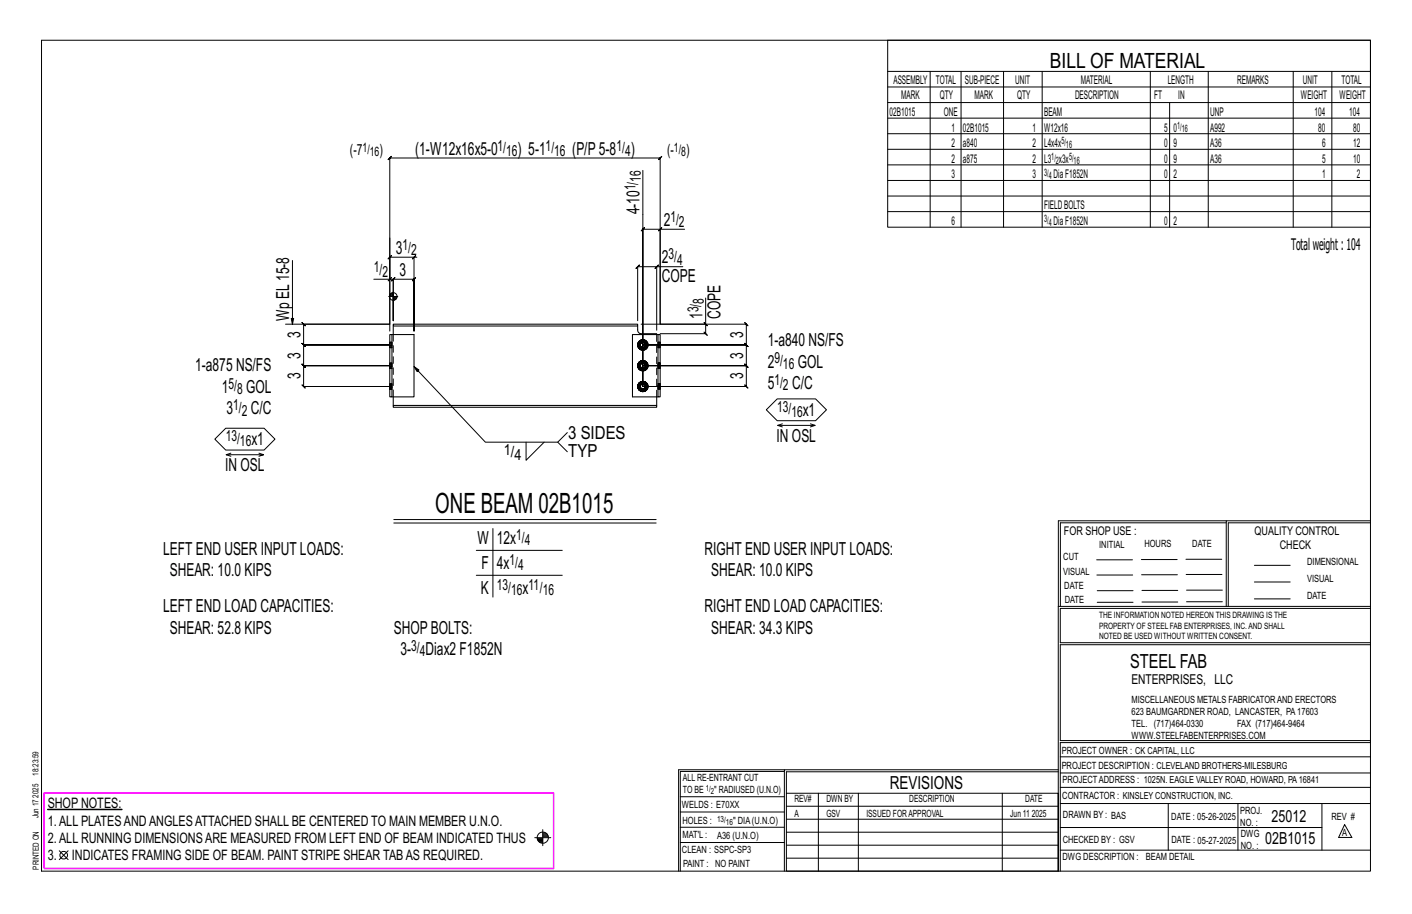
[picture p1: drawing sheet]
<svg xmlns="http://www.w3.org/2000/svg" width="432mm" height="279mm" viewBox="0 0 432 279" stroke-linecap="round" stroke-linejoin="round" font-family="sans-serif">
<path d="M14.6 247.4h22.7v.1h-22.7z" fill="#000" stroke="#000" stroke-width=".31"/>
<g fill="none" stroke="#000" stroke-width=".31">
<path d="M12.7 12.3h406.4v254h-406.4zM271.5 12.3h147.6v57.2h-147.6zM271.5 21.8h147.6M271.5 26.6h147.6M271.5 31.4h147.6M271.5 36.1h147.6M284.5 21.8v47.7M293.9 21.8v47.7M306.9 21.8v47.7M318.7 21.8v47.7M351.8 21.8v47.7M357.7 31.4v38.1"/>
<path d="M369.5 21.8v47.7M395.5 21.8v47.7M407.3 21.8v47.7M196.6 52.1v66v-48l-.5 .5 1-1-.5 .5h5.3M271.5 40.9h147.6M271.5 45.6h147.6M271.5 50.4h147.6M271.5 55.2h147.6M271.5 59.9h147.6M89.4 79.6v19.5l-.3-1.8h.7l-.4 1.8M119.2 72.7v12.7h-4.9M126.1 79.1l1-1z"/>
<path d="M126.6 78.6h-7.4l.5-.5-1 1 .5-.5v22.6M127.5 78.6h-.9v22.6v-15.8l.5-.5-1 1 .5-.5h-6.3l.5-.5-1 1 .5-.5v12.6v-7.4M201.9 70.1l.5-.5-1 1zM209.4 70.1h-7.5v29h26.3l-.5-.5 1 1-.5-.5v6.3l-.5-.5 1 1-.5-.5h-31.6h31.6l-.5-.5 1 1-.5-.5v6.4l-.5-.5 1 1-.5-.5h-31.6h31.6l-.5-.5 1 1-.5-.5v6.3l-.5-.5 1 1-.5-.5h-31.6M271.5 64.7h147.6M87.3 99.1h31.9M118.7 85.9l1-1zM118.9 90.6h2.8M119.2 85.4h1.1l-.5 .5 1-1-.5 .5v12.6M119.2 90.1v.5M119.4 89.8v.8M119.6 89.7v.9"/>
<path d="M119.8 89.5v1.1M120 89.5v1.1M120.3 89.2v2.8M120.5 90.6v1.2M120.7 90.6v1.1M120.9 90.6v1M121.1 90.6v.8M121.3 90.6v.5M200.8 81.5l.5-.5-1 1zM200.8 81.5h-5.8l.5-.5-1 1 .5-.5v16.5M201.9 99.1v-50.8l.5-.5-1 1 .5-.5h-82.7l.5-.5-1 1 .5-.5v50.8h-26.4l-.5-.5 1 1-.5-.5v6.3l-.5-.5 1 1-.5-.5h26.4h-26.4l-.5-.5 1 1-.5-.5v6.4l-.5-.5 1 1-.5-.5h26.4h-26.4l-.5-.5 1 1-.5-.5v6.3l-.5-.5 1 1-.5-.5h26.4M208.8 81.5h-8v19.5"/>
<path d="M215.3 98.6l1 1zM215.8 91.1v8h-19.7M215.8 99.1v2.9l-.5-.5 1 1-.5-.5h-13.9M126.6 112.1l1 1.5 .5-.5-1.5-1 21.8 23.1h22.2l2.9-3M195.1 105.4h.5M195.1 111.8h.5M195.1 118.1h.5M195.2 104.9l.4 .2v.3M195.2 111.2l.4 .2v.4M195.2 117.6l.4 .2v.3M195.5 106.5l.5 .4M195.5 112.9l.5 .3"/>
<path d="M195.5 119.2l.5 .4M195.6 105.4v.4l-.4 .2M195.6 111.8v.4l-.4 .2M195.6 118.1v.4l-.4 .2M195.6 105.1l.3-.4-.4-.3a1.52 1.52 0 0 0 0 2.1l.4-.3-.3-.4M195.6 111.4l.3-.3-.4-.4a1.52 1.52 0 0 0 0 2.2l.4-.4-.3-.3M195.6 117.8l.3-.4-.4-.3a1.52 1.52 0 0 0 0 2.1l.4-.3-.3-.4M195.9 106.2l.3 .2-.2 .5 .6 .1M195.9 112.5l.3 .2-.2 .5 .6 .1M195.9 118.9l.3 .2-.2 .5 .6 .1M196 104l-.5 .4M196 110.4l-.5 .3"/>
<path d="M196 116.7l-.5 .4M196.2 106.4l.4 .1v.5l.6-.1M196.2 112.7l.4 .1v.5l.6-.1M196.2 119.1l.4 .1v.5l.6-.1M196.6 103.9l-.6 .1 .2 .5-.3 .2M196.6 104.4l.4 .1 .2-.5 .5 .4-.4 .3M196.6 110.3l-.6 .1 .2 .5-.3 .2M196.6 110.8l.4 .1 .2-.5 .5 .3-.4 .4M196.6 116.6l-.6 .1 .2 .5-.3 .2M196.6 117.1l.4 .1 .2-.5 .5 .4-.4 .3M197 104.5l.3 .2 .3 .7h.5l-.1 .6M197 110.9l.3 .2 .3 .7h.5l-.1 .6"/>
<path d="M197 117.2l.3 .2 .3 .7h.5l-.1 .6M197.2 104l-.6-.1v.5l-.4 .1M197.2 110.4l-.6-.1v.5l-.4 .1M197.2 116.7l-.6-.1v.5l-.4 .1M197.3 106.2l.4 .3-.5 .4-.2-.5-.4 .1M197.3 112.5l.4 .4-.5 .3-.2-.5-.4 .1M197.3 118.9l.4 .3-.5 .4-.2-.5-.4 .1M197.5 105.8l.5 .2-.3 .5M197.5 112.2l.5 .2-.3 .5M197.5 118.5l.5 .2-.3 .5M197.6 105.4l-.3 .8-.3 .2M197.6 111.8l-.3 .7-.3 .2"/>
<path d="M197.6 118.1l-.3 .8-.3 .2M197.7 104.4l.3 .5-.5 .2M197.7 110.7l.3 .5-.5 .2M197.7 117.1l.3 .5-.5 .2M198 104.9l.1 .5M198 111.2l.1 .6M198 117.6l.1 .5M69 130.9h11.8l3.3 3.3-3.3 3.4h-11.8l-3.3-3.4zM69.2 139h11.4l-1.4 .5M70.6 138.5l-1.4 .5 1.4 .5M79.2 138.5l1.4 .5M160.9 135.2v5.5l5.5-5.5"/>
<path d="M170.6 135.2l2.9 2.9M237.7 121.9h11.7l3.3 3.4-3.3 3.3h-11.7l-3.4-3.3zM237.8 130h11.5l-1.5 .5M239.3 129.6l-1.5 .4 1.5 .5M247.8 129.6l1.5 .4M120.4 158.8h80.3M120.4 159.9h80.3M375 159.8h-50.7v25.6M375 159.2h-51.3l-.1 107.1M419.1 159.2h-44.1v26.2M419.1 159.8h-43.5v25.6M145.7 168.2h26.2"/>
<path d="M145.7 175.9h26.2M150.7 161.6v20.9M335.4 171.1h10.9M335.4 175.8h11M349 171h11M349.1 175.7h11M362.7 171h10.9M362.7 175.6h11M383.6 172.8h11M383.6 177.9h11M323.7 185.4h95.4M335.5 184.1h11"/>
<path d="M335.5 180.6h11M349.2 184h11M349.2 180.5h11M362.9 180.4h10.9M362.9 184h10.9M383.6 183.1h11M419.1 186h-94.9v10.5h94.9M419.1 197.1h-94.9v29.3h94.9v.6h-94.9v39.3M239.9 235.8h-31.9v30.5M239.9 235.3h-32.4v31M323.6 235.3h-83.7v31M323.6 235.9h-83.1v6.6"/>
<path d="M324.2 236.3h94.9M324.2 231.4h94.9M163.5 256.1h4.9M164.3 256.4h1.7M164.4 256.6h1.6M164.5 256.9h1.5M164.7 257.2h1.3M165 257.5h1M166 253.6v4.9M166 254.6h.9M166 255.8h1.7M166 254.9h1.3"/>
<path d="M166 255.2h1.5M166 255.5h1.6M208 252.9h31.9M208 257.5h31.9M208 243.6h31.9M208 248.2h31.9M240.5 242.5h83.1v23.8h-83.1zM240.5 258.4h83.1M240.5 254.4h83.1M240.5 250.4h83.1M240.5 246.5h83.1M250.3 242.5v23.8"/>
<path d="M262.5 242.5v23.8M306.5 242.5v23.8M324.2 253h80.1M324.2 245.6h94.9M324.2 259.9h94.9M324.2 240.7h94.9M357.3 245.6v14.3M378.6 245.6v14.3M404.3 245.6v14.3M411.2 252.1l2.2 3.9h-4zM18.1 260.1l2.7 2.7M20.8 260.1l-2.7 2.7"/>
<path d="M240.5 262.3h83.1"/>
<circle cx="120.3" cy="90.6" r="1.16"/>
<circle cx="166" cy="256.1" r="1.71"/>
<circle cx="19.5" cy="261.4" r="1.17"/>
</g>
<path d="M13.5 242.4h155.8v23.1h-155.8z" fill="none" stroke="#f0f" stroke-width=".5"/>
<path d="M120.3 99.1h74.7v.6h-74.7zM120.3 99.7v2.6M195 99.7v1.3a1.06 1.06 0 0 0 1.1 1h4.7v.3M119.2 102.3h.7v19h-.7zM119.9 102.3h6.7v19h-6.7M201.2 102.3h.7v19h-.7zM201.2 102.3h-7.8v19h7.8M120.3 123.9h80.5v.6h-80.5zM120.3 121.3v2.6M200.8 121.3v2.6" fill="none" stroke="#000" stroke-width=".32"/>
<g fill="none" stroke="#000" stroke-width=".31" stroke-dasharray="2 1.4">
<path d="M119.2 118.9l.7 .1zM119.2 118.9v-.1M119.2 118.5v.3h.7v.1M119.2 118.1v-.3h.7v.3M119.2 117.8v-.3h.7v.3M119.2 117.5v-.1h.7v.1M119.2 117.4h.7M119.2 112.6l.7 .1zM119.2 112.6v-.2M119.2 112.1v.3h.7v.2M119.2 111.8v-.3h.7v.3M119.2 111.5v-.3h.7v.3"/>
<path d="M119.2 111.2v-.2h.7v.2M119.2 111h.7M119.2 106.2l.7 .1zM119.2 106.2v-.1M119.2 105.8v.3h.7v.1M119.2 105.4v-.3h.7v.3M119.2 105.1v-.3h.7v.3M119.2 104.8v-.1h.7v.1M119.2 104.7h.7M119.9 118.5v-.4h-.7v.4h.7v.3M119.9 112.1v-.3h-.7v.3h.7v.3M119.9 105.8v-.4h-.7v.4h.7v.3"/>
<path d="M120.3 102.3v19M195 105.4l.1 .7zM195 111.8l.1 .6zM195 118.1l.1 .7zM195.1 105.4l.1 .6zM195.1 105.4l.7-1.3-.7 1.3 .7 1.4-.7-1.4h.5M195.1 111.8l.1 .6zM195.1 111.8l.7-1.3-.7 1.3 .7 1.3-.7-1.3h.5M195.1 118.1l.1 .6zM195.1 118.1l.7-1.3-.7 1.3 .7 1.4-.7-1.4h.5M195.1 104.8l-.1 .6zM195.1 106.1l.4 .5z"/>
<path d="M195.1 111.2l-.1 .6zM195.1 112.4l.4 .5zM195.1 117.5l-.1 .6zM195.1 118.8l.4 .5zM195.2 106l.4-.2v-.4M195.2 104.9l.4 .2v.3M195.2 112.4l.4-.2v-.4M195.2 111.2l.4 .2v.4M195.2 118.7l.4-.2v-.4M195.2 117.6l.4 .2v.3M195.5 104.3l-.4 .5zM195.5 106.6l.5 .3z"/>
<path d="M195.5 104.3l.5-.3zM195.5 110.7l-.4 .5zM195.5 112.9l.5 .4zM195.5 110.7l.5-.4zM195.5 117l-.4 .5zM195.5 119.3l.5 .3zM195.5 117l.5-.3zM195.5 106.5l.5 .4zM195.5 106.5l.5 .4M195.5 104.4l.5-.4zM195.5 104.4l.5-.4M195.5 112.9l.5 .3z"/>
<path d="M195.5 112.9l.5 .3M195.5 110.7l.5-.3zM195.5 110.7l.5-.3M195.5 119.2l.5 .4zM195.5 119.2l.5 .4M195.5 117.1l.5-.4zM195.5 117.1l.5-.4M195.6 105.8l.6 .6M195.6 105.1l.6-.6M195.6 112.2l.6 .5M195.6 111.4l.6-.5M195.6 118.5l.6 .6"/>
<path d="M195.6 117.8l.6-.6M195.8 105.4l.1 .4zM195.8 111.8l.1 .4zM195.8 118.1l.1 .4zM195.8 106.8h1.5zM195.8 104.1h1.5zM195.8 113.1h1.5zM195.8 110.5h1.5zM195.8 119.5h1.5zM195.8 116.8h1.5zM195.9 104.7l-.4-.3-.4 1 .1-.5v1.1l.3 .5-.3-.5 .3 .5 .4-.3M195.9 111.1l-.4-.4-.4 1.1 .1-.6v1.2l.3 .5-.3-.5 .3 .5 .4-.4"/>
<path d="M195.9 117.4l-.4-.3-.4 1 .1-.5v1.1l.3 .5-.3-.5 .3 .5 .4-.3M195.9 105.1l-.1 .3zM195.9 105.8l.3 .3zM195.9 105.1l.3-.3zM195.9 111.4l-.1 .4zM195.9 112.2l.3 .3zM195.9 111.4l.3-.3zM195.9 117.8l-.1 .3zM195.9 118.5l.3 .3zM195.9 117.8l.3-.3zM196 106.9l.6 .1zM196 104l.6-.1z"/>
<path d="M196 113.3l.6 .1zM196 110.3l.6-.1zM196 119.6l.6 .1zM196 116.7l.6-.1zM196.2 106.4l.4 .1v.5l-.6-.1 .6 .1-.6-.1zM196.2 106.1l.4 .1zM196.2 104.8l.4-.1zM196.2 112.7l.4 .1v.5l-.6-.1 .6 .1-.6-.1zM196.2 112.5l.4 .1zM196.2 111.1l.4-.1zM196.2 119.1l.4 .1v.5l-.6-.1 .6 .1-.6-.1zM196.2 118.8l.4 .1z"/>
<path d="M196.2 117.5l.4-.1zM196.6 103.9l-.6 .1 .6-.1-.6 .1 .2 .5 .4-.1M196.6 107l.6-.1zM196.6 107l.6-.1M196.6 106.5l.4-.1 .2 .5M196.6 106.2l.4-.1zM196.6 104.7l.4 .1zM196.6 103.9l.6 .1-.6-.1 .6 .1-.2 .5-.4-.1zM196.6 103.9l.6 .1zM196.6 110.3l-.6 .1 .6-.1-.6 .1 .2 .5 .4-.1M196.6 113.4l.6-.1zM196.6 113.3l.6-.1z"/>
<path d="M196.6 113.3l.6-.1M196.6 112.8l.4-.1 .2 .5M196.6 112.6l.4-.1zM196.6 111l.4 .1zM196.6 110.3l.6 .1-.6-.1 .6 .1-.2 .5-.4-.1zM196.6 110.2l.6 .1zM196.6 116.6l-.6 .1 .6-.1-.6 .1 .2 .5 .4-.1M196.6 119.7l.6-.1zM196.6 119.7l.6-.1M196.6 119.2l.4-.1 .2 .5M196.6 118.9l.4-.1zM196.6 117.4l.4 .1z"/>
<path d="M196.6 116.6l.6 .1-.6-.1 .6 .1-.2 .5-.4-.1zM196.6 116.6l.6 .1zM197 106.4l.3-.2M197 106.1l.3-.3zM197 104.8l.3 .3zM197 104.5l.3 .2M197 112.7l.3-.2M197 112.5l.3-.3zM197 111.1l.3 .3zM197 110.9l.3 .2M197 119.1l.3-.2M197 118.8l.3-.3z"/>
<path d="M197 117.5l.3 .3zM197 117.2l.3 .2M197.2 106.9l.5-.4zM197.2 106.9l.5-.4M197.2 104l.5 .4zM197.2 104l.5 .4M197.2 113.2l.5-.3zM197.2 113.2l.5-.3M197.2 110.4l.5 .3zM197.2 110.4l.5 .3M197.2 119.6l.5-.4zM197.2 119.6l.5-.4"/>
<path d="M197.2 116.7l.5 .4zM197.2 116.7l.5 .4M197.2 106.9l.5-.3zM197.2 104l.5 .3zM197.2 113.3l.5-.4zM197.2 110.3l.5 .4zM197.2 119.6l.5-.3zM197.2 116.7l.5 .3zM197.3 105.1l.1 .3zM197.3 111.4l.1 .4zM197.3 117.8l.1 .3zM197.3 104.1l.8 1.3z"/>
<path d="M197.3 110.5l.8 1.3zM197.3 116.8l.8 1.3zM197.4 105.4l-.1 .4zM197.4 111.8l-.1 .4zM197.4 118.1l-.1 .4zM197.5 105.8l.5 .2-.3 .5M197.5 105.1l.5-.2-.3-.5M197.5 112.2l.5 .2-.3 .5M197.5 111.4l.5-.2-.3-.5M197.5 118.5l.5 .2-.3 .5M197.5 117.8l.5-.2-.3-.5M197.7 106.5l-.4-.3 .3-.8"/>
<path d="M197.7 104.4l-.4 .3 .3 .7h.5l-.1 .6M197.7 112.9l-.4-.4 .3-.7M197.7 110.7l-.4 .4 .3 .7h.5l-.1 .6M197.7 119.2l-.4-.3 .3-.8M197.7 117.1l-.4 .3 .3 .7h.5l-.1 .6M197.7 104.3l.4 .5zM197.7 110.7l.4 .5zM197.7 117l.4 .5zM198 104.9l.1 .5zM198 104.9l.1 .5M198 111.2l.1 .6zM198 111.2l.1 .6"/>
<path d="M198 117.6l.1 .5zM198 117.6l.1 .5M198.1 106.1l-.4 .5zM198.1 104.8l.1 .6zM198.1 112.4l-.4 .5zM198.1 111.2l.1 .6zM198.1 118.8l-.4 .5zM198.1 117.5l.1 .6zM198.1 105.4l-.8 1.4zM198.1 111.8l-.8 1.3zM198.1 118.1l-.8 1.4zM198.2 105.4l-.1 .7z"/>
<path d="M198.2 111.8l-.1 .6zM198.2 118.1l-.1 .7zM201.2 104.6l.7 .1zM201.2 105.1v.3h.7v-.3h-.7v-.3M201.2 110.9l.7 .1zM201.2 111.5v.3h.7v-.3h-.7v-.3M201.2 117.3l.7 .1zM201.2 117.8v.3h.7v-.3h-.7v-.3M201.9 104.7v.1M201.9 105.1v-.3h-.7v-.1M201.9 105.4v.4h-.7v-.4M201.9 105.8v.3h-.7v-.3"/>
<path d="M201.9 106.1v.1h-.7v-.1M201.9 106.2h-.7M201.9 111v.2M201.9 111.5v-.3h-.7v-.2M201.9 111.8v.3h-.7v-.3M201.9 112.1v.3h-.7v-.3M201.9 112.4v.2h-.7v-.2M201.9 112.6h-.7M201.9 117.4v.1M201.9 117.8v-.3h-.7v-.1M201.9 118.1v.4h-.7v-.4M201.9 118.5v.3h-.7v-.3"/>
<path d="M201.9 118.8v.1h-.7v-.1M201.9 118.9h-.7M200.8 121.3v-19"/>
</g>
<text font-size="8.6" x="133.1" y="156.9">ONE BEAM 02B1015</text>
<text font-size="6.4" x="321.1" y="20.7">BILL OF MATERIAL</text>
<text font-size="5.9" x="345.6" y="204.1">STEEL FAB</text>
<g font-size="5.5">
<text x="127" y="47.3">(1-W12x16x5-0</text>
<text x="158.3" y="47.3">) 5-1</text>
<text x="175" y="47.3">(P/P5-8</text>
<text x="192.9" y="47.3">)</text>
<text x="195.6" y="65.6" transform="rotate(-90 195.6 65.6)">4-10</text>
<text x="203" y="69.1">2</text>
<text x="121.1" y="77.6">3</text>
<text x="202.4" y="80.5">2</text>
<text x="122.2" y="84.4">3</text>
<text x="202.4" y="86.1">COPE</text>
<text x="88.4" y="98" transform="rotate(-90 88.4 98)">Wp EL15-8</text>
<text x="214.8" y="97.5" transform="rotate(-90 214.8 97.5)">1</text>
<text x="220.3" y="97.5" transform="rotate(-90 220.3 97.5)">COPE</text>
<text x="91.9" y="103.3" transform="rotate(-90 91.9 103.3)">3</text>
<text x="227.2" y="103.3" transform="rotate(-90 227.2 103.3)">3</text>
<text x="234.8" y="105.8">1-a840 NS/FS</text>
<text x="59.7" y="113.6">1-a875 NS/FS</text>
<text x="91.9" y="109.6" transform="rotate(-90 91.9 109.6)">3</text>
<text x="227.2" y="109.6" transform="rotate(-90 227.2 109.6)">3</text>
<text x="234.8" y="112.4">2</text>
<text x="244" y="112.4">GOL</text>
<text x="91.9" y="116" transform="rotate(-90 91.9 116)">3</text>
<text x="227.2" y="116" transform="rotate(-90 227.2 116)">3</text>
<text x="234.8" y="118.9">5</text>
<text x="242.2" y="118.9">C/C</text>
<text x="67.8" y="120.1">1</text>
<text x="75.3" y="120.1">GOL</text>
<text x="69.3" y="126.6">3</text>
<text x="76.7" y="126.6">C/C</text>
<text x="245.5" y="127">x1</text>
<text x="76.9" y="136">x1</text>
<text x="173.7" y="134.2">3 SIDES</text>
<text x="237.5" y="135.1">IN OSL</text>
<text x="173.7" y="139.7">TYP</text>
<text x="68.8" y="144">IN OSL</text>
<text x="146.1" y="166.3">W</text>
<text x="151.9" y="166.3">12x</text>
<text x="49.9" y="169.5">LEFT END USER INPUT LOADS:</text>
<text x="147.3" y="173.9">F</text>
<text x="151.9" y="173.9">4x</text>
<text x="215.5" y="169.5">RIGHT END USER INPUT LOADS:</text>
<text x="51.9" y="176">SHEAR: 10.0 KIPS</text>
<text x="217.5" y="176">SHEAR: 10.0 KIPS</text>
<text x="147.1" y="181.5">K</text>
<text x="159.8" y="181.5">x</text>
<text x="49.9" y="187.2">LEFT END LOAD CAPACITIES:</text>
<text x="215.5" y="187.2">RIGHT END LOAD CAPACITIES:</text>
<text x="51.9" y="193.7">SHEAR: 52.8 KIPS</text>
<text x="120.4" y="193.7">SHOPBOLTS:</text>
<text x="217.5" y="193.7">SHEAR: 34.3 KIPS</text>
<text x="122.5" y="200.2">3-</text>
<text x="130.1" y="200.2">Diax2 F1852N</text>
<text x="272.2" y="241.1">REVISIONS</text>
</g>
<g font-size="5.1">
<text x="388.9" y="251.3">25012</text>
<text x="386.9" y="258.1">02B1015</text>
</g>
<text font-size="4.9" x="394.8" y="76.4">Totalweight : 104</text>
<g font-size="4.7">
<text x="107" y="47.5">(-7</text>
<text x="116" y="47.5">)</text>
<text x="152.2" y="46.1">1/</text>
<text x="154.8" y="47.7">16</text>
<text x="166.9" y="46.1">1/</text>
<text x="169.5" y="47.7">16</text>
<text x="188.5" y="46.1">1/</text>
<text x="191.2" y="47.7">4</text>
<text x="204" y="47.5">(-</text>
<text x="209.8" y="47.5">)</text>
<text x="194.4" y="58.2" transform="rotate(-90 194.4 58.2)">1/</text>
<text x="196" y="55.6" transform="rotate(-90 196 55.6)">16</text>
<text x="205" y="67.8">1/</text>
<text x="207.6" y="69.5">2</text>
<text x="123.1" y="76.4">1/</text>
<text x="114.3" y="83.1">1/</text>
<text x="125.7" y="78.1">2</text>
<text x="204.5" y="79.3">3/</text>
<text x="207.1" y="81">4</text>
<text x="116.9" y="84.8">2</text>
<text x="213.6" y="95.5" transform="rotate(-90 213.6 95.5)">3/</text>
<text x="215.2" y="92.8" transform="rotate(-90 215.2 92.8)">8</text>
<text x="236.8" y="111.1">9/</text>
<text x="239.4" y="112.8">16</text>
<text x="69.9" y="118.8">5/</text>
<text x="236.8" y="117.6">1/</text>
<text x="239.4" y="119.3">2</text>
<text x="71.3" y="125.4">1/</text>
<text x="72.5" y="120.5">8</text>
<text x="237.7" y="125.8">13/</text>
<text x="73.9" y="127">2</text>
<text x="242" y="127.5">16</text>
<text x="69" y="134.8">13/</text>
<text x="73.4" y="136.4">16</text>
<text x="154.1" y="139">1/</text>
<text x="157.3" y="140.7">4</text>
<text x="157.9" y="165.1">1/</text>
<text x="160.5" y="166.7">4</text>
<text x="155.8" y="172.7">1/</text>
<text x="158.4" y="174.3">4</text>
<text x="151.9" y="180.3">13/</text>
<text x="156.3" y="182">16</text>
<text x="161.6" y="180.3">11/</text>
<text x="166" y="182">16</text>
<text x="125.8" y="198.9">3/</text>
<text x="128.4" y="200.6">4</text>
</g>
<g font-size="4.4">
<text x="14.6" y="247.1">SHOP NOTES:</text>
<text x="14.6" y="257.6">2.ALL RUNNING DIMENSIONSARE MEASURED FROM LEFT END OF BEAM INDICATED THUS</text>
<text x="14.6" y="252.4">1.ALL PLATESANDANGLESATTACHED SHALL BE CENTERED TO MAIN MEMBER U.N.O.</text>
<text x="14.6" y="262.8">3.</text>
<text x="22" y="262.8">INDICATES FRAMING SIDE OF BEAM. PAINT STRIPE SHEAR TABAS REQUIRED.</text>
</g>
<text font-size="4.2" x="346" y="209.1">ENTERPRISES, LLC</text>
<g font-size="4">
<text x="110.9" y="46.4">1/</text>
<text x="113.1" y="47.8">16</text>
<text x="206.1" y="46.4">1/</text>
<text x="208.3" y="47.8">8</text>
</g>
<g font-size="3.7">
<text x="273.2" y="25.6">ASSEMBLY</text>
<text x="286.2" y="25.6">TOTAL</text>
<text x="295.1" y="25.6">SUB-PIECE</text>
<text x="310.4" y="25.6">UNIT</text>
<text x="330.5" y="25.6">MATERIAL</text>
<text x="357.1" y="25.6">LENGTH</text>
<text x="378.3" y="25.6">REMARKS</text>
<text x="398.4" y="25.6">UNIT</text>
<text x="410.2" y="25.6">TOTAL</text>
<text x="272.1" y="35.5">02B1015</text>
<text x="275.6" y="30.4">MARK</text>
<text x="287.4" y="30.4">QTY</text>
<text x="288.6" y="35.5">ONE</text>
<text x="298" y="30.4">MARK</text>
<text x="311" y="30.4">QTY</text>
<text x="319.3" y="35.5">BEAM</text>
<text x="328.7" y="30.4">DESCRIPTION</text>
<text x="353" y="30.4">FT</text>
<text x="360.3" y="30.4">IN</text>
<text x="370.1" y="35.5">UNP</text>
<text x="397.8" y="30.4">WEIGHT</text>
<text x="402" y="35.5">104</text>
<text x="409.6" y="30.4">WEIGHT</text>
<text x="412.6" y="35.5">104</text>
<text x="290.9" y="40.2">1</text>
<text x="294.5" y="40.2">02B1015</text>
<text x="315.8" y="40.2">1</text>
<text x="319.3" y="40.2">W12x16</text>
<text x="356" y="40.2">5</text>
<text x="358.9" y="40.2">0</text>
<text x="370.1" y="40.2">A992</text>
<text x="403.2" y="40.2">80</text>
<text x="413.8" y="40.2">80</text>
<text x="290.9" y="45">2</text>
<text x="294.5" y="45">a840</text>
<text x="315.8" y="45">2</text>
<text x="319.3" y="45">L4x4x</text>
<text x="356" y="45">0</text>
<text x="358.9" y="45">9</text>
<text x="370.1" y="45">A36</text>
<text x="404.3" y="45">6</text>
<text x="413.8" y="45">12</text>
<text x="290.9" y="49.7">2</text>
<text x="294.5" y="49.7">a875</text>
<text x="315.8" y="49.7">2</text>
<text x="319.3" y="49.7">L3 x3x</text>
<text x="356" y="49.7">0</text>
<text x="358.9" y="49.7">9</text>
<text x="370.1" y="49.7">A36</text>
<text x="404.3" y="49.7">5</text>
<text x="413.8" y="49.7">10</text>
<text x="290.9" y="54.5">3</text>
<text x="315.8" y="54.5">3</text>
<text x="322.2" y="54.5">DiaF1852N</text>
<text x="356" y="54.5">0</text>
<text x="358.9" y="54.5">2</text>
<text x="404.3" y="54.5">1</text>
<text x="415" y="54.5">2</text>
<text x="319.3" y="64">FIELDBOLTS</text>
<text x="290.9" y="68.8">6</text>
<text x="322.2" y="68.8">DiaF1852N</text>
<text x="356" y="68.8">0</text>
<text x="358.9" y="68.8">2</text>
<text x="325.3" y="163.4">FOR SHOP USE :</text>
<text x="383.7" y="163.4">QUALITY CONTROL</text>
<text x="391.4" y="167.8">CHECK</text>
</g>
<g font-size="3.1">
<text x="360" y="39.4">1/</text>
<text x="361.4" y="40.5">16</text>
<text x="324.6" y="44.1">5/</text>
<text x="326" y="45.3">16</text>
<text x="319.3" y="53.7">3/</text>
<text x="321.5" y="48.9">1/</text>
<text x="322.9" y="50">2</text>
<text x="326.9" y="48.9">5/</text>
<text x="328.3" y="50">16</text>
<text x="320.7" y="54.8">4</text>
<text x="319.3" y="68">3/</text>
<text x="320.7" y="69.1">4</text>
<text x="336.2" y="167.4">INITIAL</text>
<text x="350" y="167.1">HOURS</text>
<text x="364.6" y="167.2">DATE</text>
<text x="325.2" y="171.3">CUT</text>
<text x="399.8" y="172.8">DIMENSIONAL</text>
<text x="325.1" y="175.8">VISUAL</text>
<text x="399.8" y="177.9">VISUAL</text>
<text x="325.5" y="180">DATE</text>
<text x="325.7" y="184.4">DATE</text>
<text x="399.8" y="183.1">DATE</text>
<text x="346" y="215">MISCELLANEOUS METALS FABRICATORAND ERECTORS</text>
<text x="346" y="218.6">623 BAUMGARDNER ROAD, LANCASTER, PA17603</text>
<text x="346" y="225.8">WWW.STEELFABENTERPRISES.COM</text>
<text x="346" y="222.2">TEL. (717)464-0330</text>
<text x="378.3" y="222.2">FAX (717)464-9464</text>
<text x="324.7" y="230.5">PROJECT OWNER : CK CAPITAL, LLC</text>
<text x="208.8" y="238.8">ALL RE-ENTRANT CUT</text>
<text x="324.7" y="235.1">PROJECT DESCRIPTION : CLEVELAND BROTHERS-MILESBURG</text>
<text x="324.9" y="239.5">PROJECTADDRESS : 1025N. EAGLE VALLEY ROAD, HOWARD, PA16841</text>
<text x="208.8" y="242.5">TO BE</text>
<text x="218.4" y="242.5">&quot; RADIUSED (U.N.O)</text>
<text x="242.9" y="245.3">REV#</text>
<text x="252.7" y="245.3">DWN BY</text>
<text x="278.1" y="245.3">DESCRIPTION</text>
<text x="313.5" y="245.3">DATE</text>
<text x="324.9" y="244.2">CONTRACTOR : KINSLEY CONSTRUCTION, INC.</text>
<text x="208.5" y="247">WELDS : E70XX</text>
<text x="208.7" y="251.7">HOLES :</text>
<text x="224.2" y="251.8">&quot; DIA(U.N.O)</text>
<text x="242.9" y="249.9">A</text>
<text x="252.7" y="249.9">GSV</text>
<text x="264.9" y="249.9">ISSUED FORAPPROVAL</text>
<text x="309" y="249.9">Jun 11</text>
<text x="315.5" y="249.9">2025</text>
<text x="325.1" y="250">DRAWN BY : BAS</text>
<text x="358.2" y="250.5">DATE : 05-26-2025</text>
<text x="379.3" y="248.9">PROJ.</text>
<text x="407.2" y="250.5">REV #</text>
<text x="208.7" y="256.3">MAT'L :</text>
<text x="219.3" y="256.4">A36 (U.N.O)</text>
<text x="325" y="257.6">CHECKED BY : GSV</text>
<text x="358.3" y="257.7">DATE : 05-27-2025</text>
<text x="379.3" y="252.5">NO. :</text>
<text x="379.5" y="255.9">DWG</text>
<text x="410.5" y="255.5">A</text>
<text x="208.6" y="260.7">CLEAN : SSPC-SP3</text>
<text x="324.9" y="262.9">DWG DESCRIPTION :</text>
<text x="350.4" y="263">BEAM DETAIL</text>
<text x="379.5" y="259.5">NO. :</text>
<text x="208.9" y="265">PAINT : NO PAINT</text>
</g>
<g font-size="2.7">
<text x="336.1" y="189">THE INFORMATION NOTED HEREON THIS DRAWING IS THE</text>
<text x="336.1" y="195.4">NOTED BE USED WITHOUT WRITTEN CONSENT.</text>
<text x="336.1" y="192.2">PROPERTY OF STEEL FAB ENTERPRISES, INC.AND SHALL</text>
</g>
<g font-size="2.6">
<text x="215.9" y="241.8">1/</text>
<text x="217.4" y="242.7">2</text>
<text x="219.3" y="251.1">13/</text>
<text x="222" y="252.1">16</text>
</g>
<g font-size="2.5">
<text x="11.7" y="237.1" transform="rotate(-90 11.7 237.1)">18:23:59</text>
<text x="11.8" y="243.8" transform="rotate(-90 11.8 243.8)">2025</text>
<text x="11.8" y="250.1" transform="rotate(-90 11.8 250.1)">Jun 17</text>
<text x="11.9" y="265.8" transform="rotate(-90 11.9 265.8)">PRINTED ON</text>
</g>
</svg>
